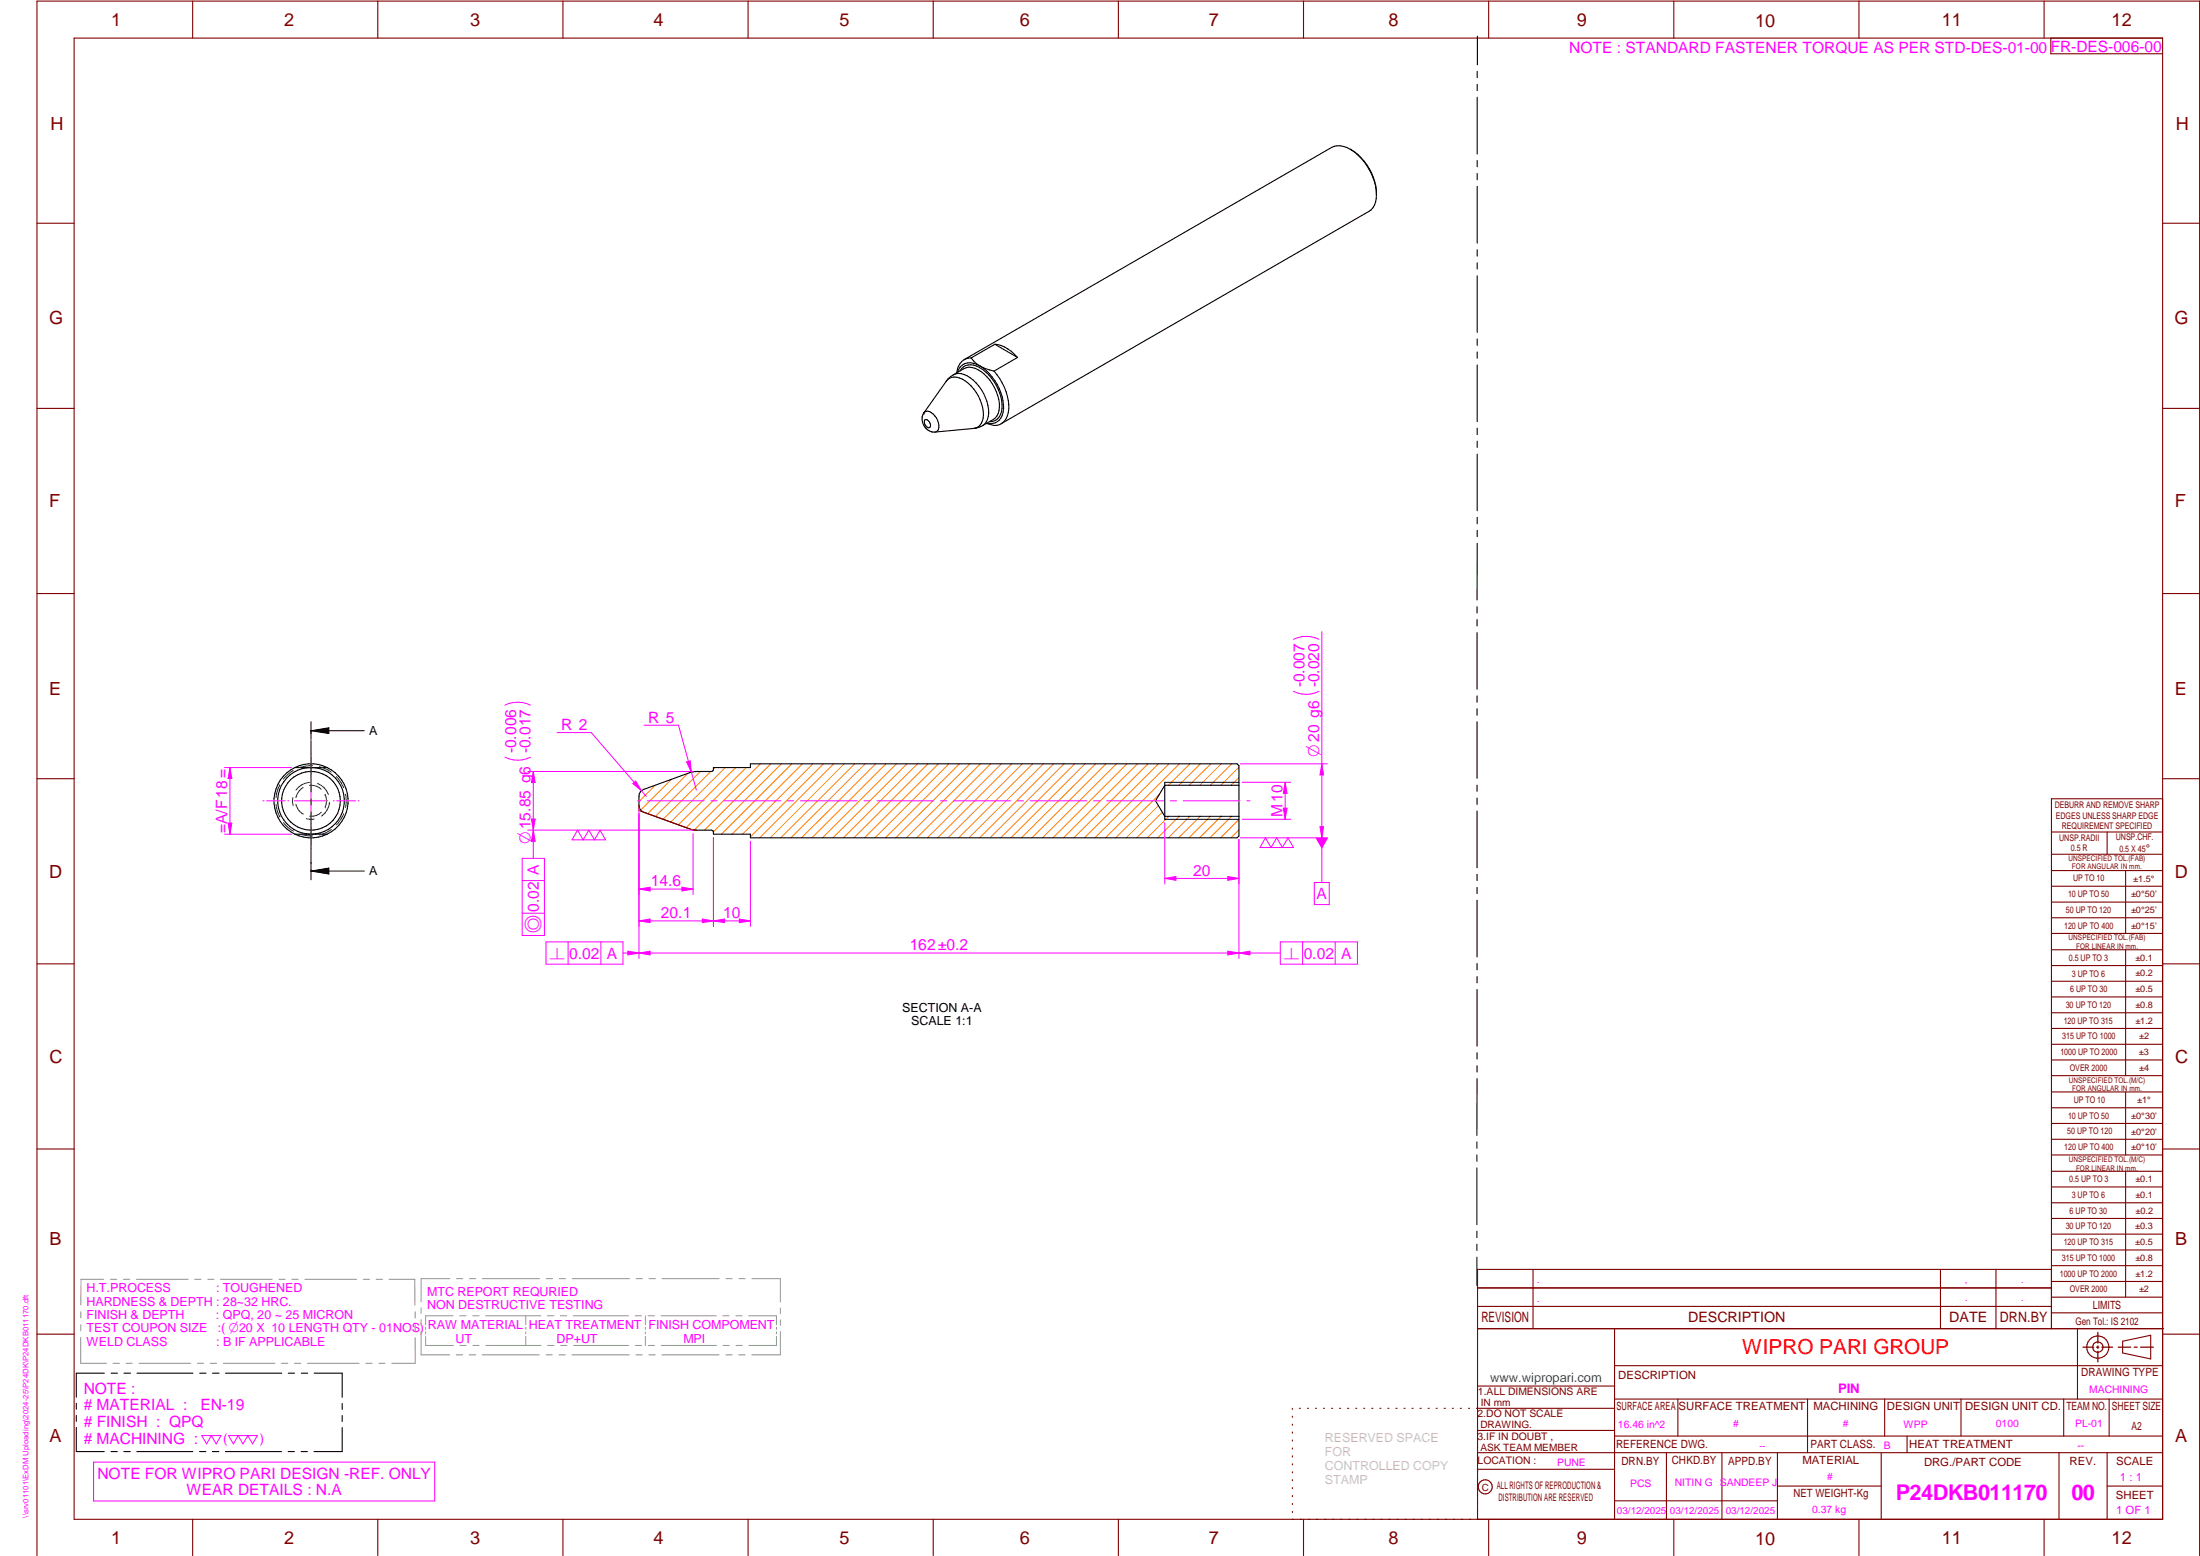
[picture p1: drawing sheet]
<svg xmlns="http://www.w3.org/2000/svg" width="594mm" height="420mm" viewBox="0 0 594 420" stroke-linecap="round" stroke-linejoin="round" font-family="sans-serif">
<g fill="none" stroke="#800000" stroke-width=".3">
<path d="M20 10.3h564v400h-564zM52 .3v10M102 .3v10M152 .3v10M202 .3v10M252 .3v10M302 .3v10M352 .3v10M402 .3v10M452 .3v10M502 .3v10M552 .3v10"/>
<path d="M553.8 10.3v4.2h30.1M10 60.3h10M584 60.3h10M10 110.3h10M584 110.3h10M10 160.3h10M584 160.3h10M10 210.3h10M172.5 217.5v1.4l14.6 5.3h.9M584 215.7h-30v143.1M584 210.3h10M554 224.7h30"/>
<path d="M554 230.7h30M554 235.1h30M554 239.3h30M569 224.7v6M574 235.1v17M554 243.6h30M554 247.8h30M554 252.1h30M554 256.5h30M574 256.5v33.9M10 260.3h10M554 260.7h30"/>
<path d="M554 265h30M554 269.2h30M554 273.5h30M554 277.7h30M584 260.3h10M554 282h30M554 286.2h30M554 290.4h30M554 294.9h30M554 299.1h30M574 294.9v17M10 310.3h10"/>
<path d="M554 303.4h30M554 307.6h30M554 311.9h30M554 316.3h30M574 316.3v34M584 310.3h10M554 320.5h30M554 324.8h30M554 329h30M554 333.2h30M554 337.5h30M399 358.8h185.2"/>
<path d="M399 352.8h155M399 347.8h155M414 342.8v16M436 358.8v51.5M524 342.8v16M539 342.8v16M554 341.8h30M554 346h30M554 350.3h30M554 354.5h30M554 342.8h-155v67.5M561 358.8v19"/>
<path d="M10 360.3h10M399 374.3h37M436 368.8h148M436 377.8h148M453.1 377.8v10M488.1 377.8v14.5M508.9 377.8v10M529.5 377.8v10M557.3 377.8v10M569.5 377.8v10M573.2 362.2l7.6-1.6v6.3l-7.6-1.6zM584 360.3h10"/>
<path d="M349 380.3v.3M349 382.4v.3M349 384.6v.3M349 386.7v.3M349 388.8v.3M349 391v.3M349 393.1v.3M349 395.3v.3M349 397.4v.3M349 399.5v.3M350.9 380.3h.2M353.1 380.3h.2"/>
<path d="M355.2 380.3h.3M357.4 380.3h.3M359.6 380.3h.3M361.7 380.3h.3M363.9 380.3h.3M366.1 380.3h.3M368.3 380.3h.2M370.4 380.3h.3M372.6 380.3h.3M374.8 380.3h.3M376.9 380.3h.4M379.1 380.3h.3"/>
<path d="M381.3 380.3h.3M383.4 380.3h.4M385.6 380.3h.3M387.8 380.3h.3M390 380.3h.3M392.2 380.3h.3M394.3 380.3h.3M396.5 380.3h.3M398.7 380.3h37.3M399 386.2h37M399 396.7h37M436 387.8h148"/>
<path d="M450 392.3v18M465 392.3v18M480 392.3v18M508 392.3v18M515 387.8v4.5M556 392.3v18M569 392.3v18M584 392.3h-185M52 410.3v9.7M102 410.3v9.7M152 410.3v9.7M202 410.3v9.7"/>
<path d="M252 410.3v9.7M302 410.3v9.7M349 401.7v.3M349 403.8v.4M349 406v.3M349 408.1v.3M352 410.3v9.7M402 410.3v9.7M436 405.3h44M452 410.3v9.7M480 401.3h28M502 410.3v9.7"/>
<path d="M552 410.3v9.7M569 401.3h15M10 420v-419.7h584v419.7"/>
<circle cx="566.5" cy="363.8" r="2.99"/>
<circle cx="566.5" cy="363.7" r="1.41"/>
<circle cx="401.1" cy="401.5" r="1.9"/>
</g>
<g fill="none" stroke="#f0f" stroke-width=".27">
<path d="M71 216.2h.3M72 216.2h5M77.7 216.2h.3M79.5 216.2h9M84 211.8v8.9M84 203.2v.4M84 204.3v5M84 210v.2M90 216.2h.2M90.9 216.2h5.1M96.7 216.2h.3M172.2 216.2h.8"/>
<path d="M172.5 218.4v40.4M174.8 216.2h15.4M192 216.2h1.7M195.4 216.2h15.5M212.6 216.2h1.7M216.1 216.2h15.4M233.3 216.2h1.7M236.8 216.2h15.4M254 216.2h1.7M257.5 216.2h15.4M274.7 216.2h1.6M278.2 216.2h15.3"/>
<path d="M295.3 216.2h1.7M298.8 216.2h15.4M316 216.2h1.7M319.5 216.2h15.4M336.7 216.2h.8M84 222.2v.3M84 223.2v5.1M84 228.9v.3M334.6 226.7v32.1M331.5 256.8l3.1 .5-3.1 .6zM25.3 394.8h92.1v10.5h-92.1z"/>
</g>
<g fill="none" stroke="#000" stroke-width=".3">
<path d="M398.9 19.3v1.7M398.9 9.8v7.7M398.9 22.8v1.7M398.9 26.2v15.4M364.6 40.3a14.6 14.6 0 0 1 7.1 12.2M364.6 40.3a5.1 5.1 0 0 0-5-.5l-99.3 57.3M364.6 40.3a15.7 15.7 0 0 1 7.1 12.2M371.7 52.5a4.7 4.7 0 0 1-2.1 4.6l-99.3 57.3M398.9 43.3v1.7M398.9 46.9v1.7M398.9 50.3v15.4M398.9 67.4v1.8"/>
<path d="M398.9 71v1.6M398.9 74.5v15.2M262.2 96.6a4 4 0 0 0-3.8 4.1M262.2 96.6a8.5 8.5 0 0 0 3.3 2.8 13.6 13.6 0 0 1 5.4 11.8 3.5 3.5 0 0 1-4.4 3.1M268.6 93a8.9 8.9 0 0 1 6.2 3.5M268.6 93l-6.4 3.6M268.6 93l6.2 3.5M274.8 96.5l-6.4 3.7M398.9 91.5v1.8M398.9 95v1.7M398.9 98.6v15.2M249.4 111.5a3.5 3.5 0 0 0 3 5.2"/>
<path d="M249.5 111.5h.1M249.8 113.3a1.34 1.34 0 0 1 1.2 .8 1.34 1.34 0 0 1-.1 1.4 1.47 1.47 0 0 1-1.1-2.2zM255.9 102.5a3.6 3.6 0 0 1 4.8 .4 11.1 11.1 0 0 1 4.6 10.7 2.77 2.77 0 0 1-2.4 2.1l-10.4 1a1.69 1.69 0 0 0 .9-2.5 3.8 3.8 0 0 0-3.3-3.2l-.6 .5zM257.4 101.2l-1.4 1.1-.5 .7M257.4 101.2l2.9-1.7a4.4 4.4 0 0 1 4.6 .8 12.1 12.1 0 0 1 4.9 10.5 3.5 3.5 0 0 1-1.5 2.4l-3 1.7M257.4 101.2a4.1 4.1 0 0 1 4.6 .8 11.8 11.8 0 0 1 4.9 10.4 3.4 3.4 0 0 1-1.6 2.5M259.2 100.2a3.5 3.5 0 0 1 5.3-.9 12.5 12.5 0 0 1 6 11.8 3.2 3.2 0 0 1-3.3 2.8M265.3 114.9l-1.6 .7-.9 .1M268.4 100.2a14.4 14.4 0 0 1 3.9 11.2 3.8 3.8 0 0 1-5.9 2.9M268.4 100.2l-2.6-.8a6 6 0 0 0-5.3-1.2 3.4 3.4 0 0 0-1.9 2.3M398.9 115.6v1.7M398.9 119.1v1.7"/>
<path d="M398.9 122.6v15.3M398.9 139.7v1.7M398.9 143.2v1.7M398.9 146.7v15.3M398.9 163.8v1.7M398.9 167.3v1.7M398.9 170.8v15.3M398.9 187.9v1.7M398.9 191.4v1.7M398.9 194.9v15.3M79.6 207.3h8.7M79.6 207.3a10 10 0 0 0-5.6 9 10 10 0 0 0 5.6 9"/>
<path d="M88.3 207.3a9.7 9.7 0 0 0-8.7 0M88.3 207.3a10 10 0 0 1 5.7 9 10 10 0 0 1-5.7 9M172.9 213.9l1-.8 12.4-4.5 1.7-.3h4.1l.5-.2 .1-.8h9.9v-1.1h131.4l.6 .6v19l-.6 .4h-131.4v-.9h-9.9l-.1-.9-.5-.2-5-.1-13.2-4.8a1.89 1.89 0 0 1-1.4-1.8v-2.4zM314.5 211.2v10M334.6 212h-20.1l-2.5 4.2 2.5 4.2h20.1M398.9 212v1.7M398.9 215.5v1.7M398.9 219v15.3M79.6 225.3a10.1 10.1 0 0 0 8.7 0M79.6 225.3h8.7M398.9 236.1v1.7M398.9 239.6v1.7"/>
<path d="M398.9 243.1v15.3M398.9 260.2v1.7M398.9 263.7v1.7M398.9 267.2v15.3M398.9 284.3v1.7M398.9 287.8v1.7M398.9 291.3l-.1 15.3M398.8 308.4v1.6M398.8 311.9v1.7M398.8 315.4v15.3M398.8 332.4v1.8M398.8 336v1.7"/>
<path d="M398.8 339.5v7.6M20.6 378.9v1.6M28.2 370.8h-7.6v6.5M30 370.8h1.7M33.5 370.8h1.7M37 370.8h15.1M53.9 370.8h1.7M57.4 370.8h1.7M60.9 370.8h15.2M77.8 370.8h1.7M81.4 370.8h1.7M84.8 370.8h7.6v6.5"/>
<path d="M92.4 379v1.6M20.6 385.4v6.6h7.5M20.6 382.2v1.6M30 392h1.7M33.4 392h1.8M37 392h15.1M53.9 392h1.7M57.4 392h1.7M60.9 392h15.1M77.8 392h1.7M81.3 392h1.7M92.4 385.5v6.5h-7.6"/>
<path d="M92.4 382.2v1.6"/>
<circle cx="84" cy="216.2" r="7.9"/>
<circle cx="84" cy="216.3" r="9"/>
</g>
<path d="M566.5 359.7v3M562.5 363.8h2.9M566.1 363.8h.7M566.5 363.4v.7M566.5 364.9v2.8M567.6 363.8h2.9M572 363.8h3.4M576.3 363.8h.8M578 363.8h3.5" fill="none" stroke="#800000" stroke-width=".34"/>
<g fill="none" stroke="#008000" stroke-width=".27">
<path d="M74.5 217.2l.5 2.2 .6 1.2M75.5 212l-.5 1.1-.5 2.2M75.5 212h.1M79.1 215.4l.1 2.2M79.2 208.1l-1.4 .9-1.3 1.4M79.9 217.2a4.1 4.1 0 0 0 2 2.6M81.9 212.6a4.1 4.1 0 0 0-2 2.8M83.6 211.3a4.9 4.9 0 0 0-3.7 2.1M83.6 212.1a3.9 3.9 0 0 1 3.1 1M84.4 206.8l-2 .1-1.5 .4M85.7 211.6a4.8 4.8 0 0 1 3 2.9M86.2 207l2.4 .9 .8 .6"/>
<path d="M86.8 219.3a3.8 3.8 0 0 1-3.2 1.1M87.8 214.5h.1M87.8 217.9h.1M87.8 214.6a4.2 4.2 0 0 1 0 3.3M88.9 216.7a5.1 5.1 0 0 1-2 3.6M90.8 209.7l1.4 1.7 .6 1.3M92.8 219.8l-.6 1.3-1.3 1.7M93.3 214.5a7.6 7.6 0 0 1 0 3.5M76.6 222.1a7.3 7.3 0 0 0 2.6 2.4M80.9 225.2l1.5 .4 2 .1M82.7 221.1h2.1M89.5 224l-2.1 1.1-1.1 .4"/>
</g>
<path d="M84 194.9v4.8M84 199.9v14M84 197.3h14.4M84 197.3l4.8-.8v1.6zM84 215.7v1.7M84 219.2v18.4M314.5 211.2h20.1M84 235.2l4.8-.8v1.6zM84 235.2h14.4M314.5 221.2h20.1" fill="none" stroke="#000" stroke-width=".27"/>
<path d="M84 197.3l4.8-.8v1.6zM84 235.2l4.8-.8v1.6z" fill="#000"/>
<g fill="none" stroke="#ff8000" stroke-width=".27">
<path d="M176.9 212l-4.4 4.4M181.3 210.4l-8.3 8.3M185.8 208.8l-10.9 10.9M189.1 208.3l-12.1 12.2M191.9 208.3l-12.8 12.9M193 207.3l-.3 .3M195.9 207.3l-14.8 14.7M198.7 207.3l-15.5 15.4M201.5 207.3l-16.2 16.2M205.4 206.2l-18 17.9M208.1 206.2l-17.9 18M211 206.2l-18.4 18.4"/>
<path d="M213.8 206.2l-19 19.1M216.7 206.2l-19.1 19.1M219.5 206.2l-19 19.1M222.3 206.2l-19.7 19.7M225.1 206.2l-20 20M228 206.2l-20 20M230.8 206.2l-20 20M233.6 206.2l-20 20M236.5 206.2l-20.1 20M239.3 206.2l-20 20M242.1 206.2l-20 20M244.9 206.2l-19.9 20"/>
<path d="M247.8 206.2l-20.1 20M250.6 206.2l-20 20M253.4 206.2l-20 20M256.2 206.2l-19.9 20M259.1 206.2l-20 20M261.9 206.2l-20 20M264.7 206.2l-20 20M267.5 206.2l-19.9 20M270.4 206.2l-20 20M273.2 206.2l-20 20M276 206.2l-20 20M278.9 206.2l-20 20"/>
<path d="M281.7 206.2l-20 20M284.5 206.2l-20 20M287.4 206.2l-20 20M290.2 206.2l-20 20M293 206.2l-20 20M295.9 206.2l-20.1 20M298.7 206.2l-20 20M301.5 206.2l-20 20M304.3 206.2l-20 20M307.2 206.2l-20.1 20M310 206.2l-20 20M312.8 217.6l-8.7 8.6"/>
<path d="M312.8 206.2l-20 20M313.1 214.5l-11.8 11.7M313.9 219.3l-6.9 6.9M315.6 206.2l-20 20M318.5 206.2l-20 20M321.3 206.2l-5.8 5.8M324.1 206.2l-5.8 5.8M327 206.2l-5.9 5.8M329.8 206.2l-5.8 5.8M332.6 206.2l-5.8 5.8M334.6 210l-2.2 2M334.6 207.1l-5 4.9"/>
<path d="M315.6 220.4l-5.8 5.8M318.4 220.4l-5.8 5.8M321.3 220.4l-5.8 5.8M324.1 220.4l-5.8 5.8M326.9 220.4l-5.8 5.8M329.7 220.4l-5.8 5.8M332.6 220.4l-5.8 5.8M334.6 224.1l-2.2 2.1M334.6 221.3l-5 4.9"/>
</g>
<path d="M331.5 256.8l3.1 .5-3.1 .6z" fill="#f0f"/>
<path d="M172.5 257.3l3-.5v1.1z" fill="none" stroke="#f0f" stroke-width=".27"/>
<path d="M172.5 257.3l3-.5v1.1z" fill="#f0f"/>
<path d="M60.6 207.3h18.1M62.1 207.3l.5 2.9h-1zM60.6 225.3h18.1M172.5 257.3h162.1" fill="none" stroke="#f0f" stroke-width=".27"/>
<path d="M62.1 207.3l.5 2.9h-1z" fill="#f0f"/>
<path d="M61.6 222.2l1 .1-.5 3z" fill="none" stroke="#f0f" stroke-width=".27"/>
<path d="M61.6 222.2h1l-.5 3.1z" fill="#f0f"/>
<path d="M356.2 172.6a7.8 7.8 0 0 0-6.9 0M356.2 186.7a7.8 7.8 0 0 1-6.9 0M62.1 207.3v18M334.9 206.2h23.5M356.9 206.2l.5 3.1h-1zM334.9 226.2h23.5" fill="none" stroke="#f0f" stroke-width=".27"/>
<path d="M356.9 206.2l.5 3.1h-1z" fill="#f0f"/>
<path d="M356.4 223.2h1l-.5 3z" fill="none" stroke="#f0f" stroke-width=".27"/>
<path d="M356.4 223.2h1l-.5 3z" fill="#f0f"/>
<path d="M356.9 170.6v55.6M335.4 211.2h13.1M347 211.2l.5 3h-1zM335.4 221.2h13.1" fill="none" stroke="#f0f" stroke-width=".27"/>
<path d="M347 211.2l.5 3h-1z" fill="#f0f"/>
<path d="M346.5 218.2h1l-.5 3z" fill="none" stroke="#f0f" stroke-width=".27"/>
<path d="M346.5 218.2h1l-.5 3z" fill="#f0f"/>
<path d="M347 211.2v10M314.5 222.2v16.5M331.5 236.7l3.1 .5-3.1 .5zM334.6 226.7v12" fill="none" stroke="#f0f" stroke-width=".27"/>
<path d="M331.5 236.7l3.1 .5-3.1 .5z" fill="#f0f"/>
<path d="M314.5 237.2l3-.5v1z" fill="none" stroke="#f0f" stroke-width=".27"/>
<path d="M314.5 237.2l3-.5v1z" fill="#f0f"/>
<path d="M143.2 190.4a7.8 7.8 0 0 0-6.9 0M142.5 208.3h44.6M143.2 204.5a7.8 7.8 0 0 1-6.9 0M144 208.3l.5 3h-1zM142.5 224.2h44.6M314.5 237.2h20.1" fill="none" stroke="#f0f" stroke-width=".27"/>
<path d="M144 208.3l.5 3h-1z" fill="#f0f"/>
<path d="M143.5 221.1h1l-.5 3.1z" fill="none" stroke="#f0f" stroke-width=".27"/>
<path d="M143.5 221.1h1l-.5 3.1z" fill="#f0f"/>
<path d="M173.9 195.8h9.3l4.8 17.5M144 208.3v15.9M185.4 205.7l1-.2 .3 3z" fill="none" stroke="#f0f" stroke-width=".27"/>
<path d="M185.4 205.7l1-.2 .3 3z" fill="#f0f"/>
<path d="M150.4 197.8h9.3l14.8 17.3M170.9 211.6l.8-.7 1.5 2.6z" fill="none" stroke="#f0f" stroke-width=".27"/>
<path d="M170.9 211.6l.8-.7 1.5 2.6z" fill="#f0f"/>
<path d="M356.9 226.2v12.1" fill="none" stroke="#f0f" stroke-width=".27"/>
<path d="M355.2 226.2h3.4l-1.7 3z" fill="#f0f"/>
<path d="M144 224.2v7.6M354.9 238.3h4v6h-4z" fill="none" stroke="#f0f" stroke-width=".27"/>
<path d="M144 224.2l.5 3h-1z" fill="#f0f"/>
<path d="M172.5 219.8v21.8M141 237.8h6M141 231.8h6v20.8h-6zM144 224.2l.5 3h-1zM187.1 225.1v16.5M141 246.6h6M172.5 240.1l3-.5v1z" fill="none" stroke="#f0f" stroke-width=".27"/>
<path d="M172.5 240.1l3-.5v1z" fill="#f0f"/>
<path d="M184.1 239.6l3 .5-3 .5z" fill="none" stroke="#f0f" stroke-width=".27"/>
<path d="M184.1 239.6l3 .5-3 .5z" fill="#f0f"/>
<path d="M172.5 219.8v30.3M192.7 226.1v24M172.5 240.1h14.6M189.6 248.2l3.1 .5-3.1 .4z" fill="none" stroke="#f0f" stroke-width=".27"/>
<path d="M189.6 248.2l3.1 .5-3.1 .4z" fill="#f0f"/>
<path d="M172.5 248.7l3-.5v.9z" fill="none" stroke="#f0f" stroke-width=".27"/>
<path d="M172.5 248.7l3-.5v.9z" fill="#f0f"/>
<path d="M192.7 226.1v24M202.6 227.2v22.9M172.5 248.7h20.2M192.7 248.7l3-.5v.9z" fill="none" stroke="#f0f" stroke-width=".27"/>
<path d="M192.7 248.7l3-.5v.9z" fill="#f0f"/>
<path d="M199.6 248.2l3 .5-3 .4z" fill="none" stroke="#f0f" stroke-width=".27"/>
<path d="M199.6 248.2l3 .5-3 .4z" fill="#f0f"/>
<path d="M192.7 248.7h9.9M334.6 257.3h11.1" fill="none" stroke="#f0f" stroke-width=".27"/>
<path d="M334.6 257.3l2.9-.5v1.1z" fill="#f0f"/>
<path d="M168.2 257.3h4.3M334.6 257.3l2.9-.5v1.1zM345.7 254.3h20.9v6h-20.9zM351.7 254.3v6M360.5 254.3v6" fill="none" stroke="#f0f" stroke-width=".27"/>
<path d="M169.5 256.8l3 .5-3 .6z" fill="#f0f"/>
<path d="M155.9 224.2l1.6 2.6 1.5-2.6 1.5 2.6 1.5-2.6 1.5 2.6h-9zM341.7 226.2l1.5 2.7 1.6-2.7 1.5 2.7 1.5-2.7 1.5 2.7h-9.1zM147.4 254.3h20.8v6h-20.8zM153.4 254.3v6M162.3 254.3v6M169.5 256.8l3 .5-3 .6zM54.5 387.6h5.2l-1.3 2.3-1.3-2.3-1.3 2.3zM61.7 387.6h7.8l-1.3 2.3-1.3-2.3-1.3 2.3-1.3-2.3-1.3 2.3z" fill="none" stroke="#f0f" stroke-width=".27"/>
<g fill="none" stroke="#949494" stroke-width=".27">
<path d="M21.8 354.2v1.7M21.8 357.7v1.7M28 345.4h-6.1l-.1 7M29.8 345.4h1.7M33.3 345.4h1.7M36.8 345.4h14M52.6 345.4h1.7M56.1 345.4h1.7M59.6 345.4h13.9M75.3 345.4h1.7M78.8 345.4h1.7M82.3 345.4h14"/>
<path d="M98.1 345.4h1.7M101.6 345.4h1.7M105.1 345.4h6.9v7M112.1 354.2v1.7M112.1 357.7v1.7M113.7 353.1v1.6M113.7 356.3v1.6M113.7 359.5v6.3h7.7M114.9 358.4v.6M114.9 359.7v.5M121.4 345.3h-7.7v6.2M122.4 355.3h-7.5v2.5"/>
<path d="M123.3 345.3h1.7M124.2 355.3h1.7M126.8 345.3h1.7M127.7 355.3h1.7M130.3 345.3h15.4M131.1 355.3h14.9M142 355.3v2.4M142 358.4v.5M142 359.6v.6M147.5 345.3h1.7M147.8 355.3h1.8M151 345.3h1.7"/>
<path d="M151.3 355.3h1.7M154.5 345.3h15.5M154.8 355.3h14.9M171.5 355.3h1.7M171.8 345.3h1.7M174.3 355.3v2.4M174.3 358.4v.5M174.3 359.6v.6M175 355.3h1.7M175.3 345.3h1.7M178.5 355.3h14.9M178.8 345.3h15.4"/>
<path d="M195.2 355.3h1.7M196 345.3h1.7M198.7 355.3h1.7M199.5 345.3h1.7M202.2 355.3h7.5v2.4M203 345.3h7.7v6.3M209.7 358.4v.5M209.7 359.6v.6M210.7 353.2v1.6M210.7 356.4v1.5M210.7 359.5v6.3h-7.7M21.8 361.1v7h6.9"/>
<path d="M30.5 368.1h1.8M34 368.1h1.7M37.5 368.1h14M53.3 368.1h1.7M56.8 368.1h1.7M60.3 368.1h13.9M76 368.1h1.7M79.5 368.1h1.7M83 368.1h14M98.8 368.1h1.7M102.3 368.1h1.7M112.1 361.2v6.9h-6.3"/>
<path d="M114.9 360.9v2.4h7.5M123.2 365.8h1.7M124.2 363.3h1.7M126.7 365.8h1.7M127.7 363.3h1.7M130.2 365.8h15.5M131.2 363.3h14.9M142 360.8v2.5M147.5 365.8h1.7M147.9 363.3h1.7M151 365.8h1.7M151.4 363.3h1.7"/>
<path d="M154.5 365.8h15.4M154.9 363.3h14.8M171.6 363.3h1.7M171.7 365.8h1.7M174.3 360.8v2.5M175 363.3h1.8M175.2 365.8h1.7M178.6 363.3h14.9M178.7 365.8h15.5M195.2 363.3h1.7M196 365.8h1.7M198.7 363.3h1.7"/>
<path d="M199.5 365.8h1.7M209.7 360.8v2.5h-7.5"/>
</g>
<g font-size="5.9" fill="#f0f">
<text x="511.9" y="405.1">P24DKB011170</text>
<text x="559.4" y="405.1">00</text>
</g>
<text font-size="5.6" fill="#f00" x="470.5" y="365.5">WIPRO PARI GROUP</text>
<g font-size="4.9" fill="#800000">
<text x="30" y="6.9">1</text>
<text x="76.7" y="6.9">2</text>
<text x="127" y="6.9">3</text>
<text x="176.5" y="6.9">4</text>
<text x="226.7" y="6.9">5</text>
<text x="275.4" y="6.9">6</text>
<text x="326.4" y="6.9">7</text>
<text x="375" y="6.9">8</text>
<text x="425.8" y="6.9">9</text>
<text x="473.9" y="7.3">10</text>
<text x="524.3" y="6.9">11</text>
<text x="570.2" y="6.9">12</text>
<text x="13.6" y="35.1">H</text>
<text x="587.6" y="35.1">H</text>
<text x="13.2" y="87.5">G</text>
<text x="587.2" y="87.5">G</text>
<text x="13.2" y="137">F</text>
<text x="587.2" y="137">F</text>
<text x="13.2" y="187.6">E</text>
<text x="587.2" y="187.6">E</text>
<text x="13.2" y="237">D</text>
<text x="587.2" y="237">D</text>
<text x="13.4" y="287.1">C</text>
<text x="587.4" y="287.1">C</text>
<text x="13.4" y="336.2">B</text>
<text x="587.4" y="336.2">B</text>
<text x="13.4" y="389.3">A</text>
<text x="587.4" y="389.3">A</text>
<text x="30" y="416.9">1</text>
<text x="76.7" y="416.9">2</text>
<text x="127" y="416.9">3</text>
<text x="176.5" y="416.9">4</text>
<text x="226.7" y="416.9">5</text>
<text x="275.4" y="416.9">6</text>
<text x="326.4" y="416.9">7</text>
<text x="375" y="416.9">8</text>
<text x="425.8" y="416.9">9</text>
<text x="473.9" y="417.3">10</text>
<text x="524.3" y="416.9">11</text>
<text x="570.2" y="416.9">12</text>
</g>
<g font-size="4.6" fill="#f0f">
<text x="356.2" y="204.3" transform="rotate(-90 356.2 204.3)">O20 g6</text>
<text x="143.2" y="227.9" transform="rotate(-90 143.2 227.9)">O</text>
<text x="145.5" y="252" transform="rotate(-90 145.5 252)">a</text>
<text x="148.4" y="258.8">n</text>
<text x="346.7" y="258.8">n</text>
</g>
<g font-size="4.2" fill="#f0f">
<text x="423.7" y="14.3">NOTE : STANDARD FASTENER TORQUE AS PER STD-DES-01-00</text>
<text x="553.8" y="14">FR-DES-006-00</text>
<text x="352.3" y="185.6" transform="rotate(-90 352.3 185.6)">-0.007</text>
<text x="356.2" y="185.6" transform="rotate(-90 356.2 185.6)">-0.020</text>
<text x="151.5" y="197.1">R 2</text>
<text x="175" y="195.1">R 5</text>
<text x="139.4" y="203.4" transform="rotate(-90 139.4 203.4)">-0.006</text>
<text x="143.2" y="203.4" transform="rotate(-90 143.2 203.4)">-0.017</text>
<text x="346.3" y="220.6" transform="rotate(-90 346.3 220.6)">M10</text>
<text x="61.3" y="224.9" transform="rotate(-90 61.3 224.9)">=A/F18=</text>
<text x="143.2" y="223.9" transform="rotate(-90 143.2 223.9)">15.85 g6</text>
<text x="175.7" y="239.3">14.6</text>
<text x="322.2" y="236.4">20</text>
<text x="355.5" y="242.8">A</text>
<text x="145.5" y="246.3" transform="rotate(-90 145.5 246.3)">0.02 A</text>
<text x="178.5" y="247.9">20.1</text>
<text x="195.3" y="247.9">10</text>
<text x="245.7" y="256.6">162±0.2</text>
<text x="153.7" y="258.8">0.02 A</text>
<text x="352" y="258.8">0.02 A</text>
<text x="22.6" y="376.3">NOTE :</text>
<text x="22.6" y="380.8"># MATERIAL :</text>
<text x="54.1" y="380.8">EN-19</text>
<text x="22.6" y="385.3"># FINISH : QPQ</text>
<text x="22.6" y="389.8"># MACHINING :</text>
<text x="26.3" y="399.3">NOTE FOR WIPRO PARI DESIGN -REF. ONLY</text>
<text x="50.3" y="403.8">WEAR DETAILS : N.A</text>
</g>
<g font-size="3.9" fill="#800000">
<text x="400" y="357.1">REVISION</text>
<text x="455.9" y="357.1">DESCRIPTION</text>
<text x="526.4" y="357.1">DATE</text>
<text x="540" y="357.1">DRN.BY</text>
</g>
<text font-size="3.6" fill="#f0f" x="496.4" y="376.1">PIN</text>
<text font-size="3.5" fill="#00f" x="402.4" y="373.3">www.wipropari.com</text>
<g font-size="3.5" fill="#f0f">
<text x="60.2" y="389.6">(</text>
<text x="70.2" y="389.6">)</text>
</g>
<g font-size="3.4">
<text x="99.7" y="198.5">A</text>
<text x="99.7" y="236.4">A</text>
<text x="243.6" y="273.2">SECTION A-A</text>
<text x="246" y="276.8">SCALE 1:1</text>
</g>
<g font-size="3.4" fill="#f0f">
<text x="23.4" y="349">H.T.PROCESS</text>
<text x="23.4" y="352.6">HARDNESS &amp; DEPTH : 28~32 HRC.</text>
<text x="58.3" y="349">: TOUGHENED</text>
<text x="115.4" y="350">MTC REPORT REQURIED</text>
<text x="115.4" y="353.6">NON DESTRUCTIVE TESTING</text>
<text x="23.4" y="356.2">FINISH &amp; DEPTH</text>
<text x="23.4" y="359.8">TEST COUPON SIZE</text>
<text x="58.3" y="356.2">: QPQ, 20 ~ 25 MICRON</text>
<text x="58.8" y="359.8">:( O20 X 10 LENGTH QTY - 01NOS)</text>
<text x="115.5" y="358.9">RAW MATERIAL HEAT TREATMENT FINISH COMPOMENT</text>
<text x="23.4" y="363.4">WELD CLASS</text>
<text x="58.4" y="363.4">: B IF APPLICABLE</text>
<text x="123" y="362.5">UT</text>
<text x="150.3" y="362.5">DP+UT</text>
<text x="184.5" y="362.5">MPI</text>
</g>
<g font-size="3.4" fill="#c0c0c0">
<text x="357.8" y="389.5">RESERVED SPACE</text>
<text x="357.8" y="393.3">FOR</text>
<text x="357.8" y="397">CONTROLLED COPY</text>
<text x="357.8" y="400.8">STAMP</text>
</g>
<g font-size="3.1" fill="#800000">
<text x="565.1" y="353.5">LIMITS</text>
<text x="562" y="371.7">DRAWING TYPE</text>
<text x="437" y="372.3">DESCRIPTION</text>
<text x="436.5" y="380.8">SURFACE AREA</text>
<text x="453.3" y="380.8">SURFACE TREATMENT MACHINING</text>
<text x="509.5" y="380.8">DESIGN UNIT DESIGN UNIT CD.</text>
<text x="558" y="380.6">TEAM NO.</text>
<text x="570.3" y="380.7">SHEET SIZE</text>
<text x="575.6" y="386.1">A2</text>
<text x="436.4" y="391.1">REFERENCE DWG.</text>
<text x="437.8" y="395.5">DRN.BY</text>
<text x="451.4" y="395.4">CHKD.BY</text>
<text x="466.6" y="395.5">APPD.BY</text>
<text x="486.7" y="395.4">MATERIAL</text>
<text x="488.9" y="390.9">PART CLASS.</text>
<text x="515.6" y="390.9">HEAT TREATMENT</text>
<text x="519.6" y="395.9">DRG./PART CODE</text>
<text x="558.9" y="395.5">REV.</text>
<text x="571.4" y="395.6">SCALE</text>
<text x="484.3" y="404.2">NET WEIGHT-Kg</text>
<text x="571.4" y="404.7">SHEET</text>
</g>
<g font-size="3.1" fill="#f0f">
<text x="572.5" y="399.9">1 : 1</text>
<text x="571.4" y="408.8">1 OF 1</text>
</g>
<text font-size="3" fill="#800000" x="579.5" y="230.1">°</text>
<g font-size="2.8" fill="#800000">
<text x="560.4" y="357.7">Gen Tol.: IS 2102</text>
<text x="399.1" y="376.6">1.ALL DIMENSIONS ARE</text>
<text x="399" y="382.7">2.DO NOT SCALE</text>
<text x="399" y="388.7">3.IF IN DOUBT ,</text>
<text x="399" y="395.4">LOCATION :</text>
<text x="404.2" y="402">ALL RIGHTS OF REPRODUCTION &amp;</text>
<text x="404.7" y="405.4">DISTRIBUTION ARE RESERVED</text>
</g>
<g font-size="2.8" fill="#f0f">
<text x="564.2" y="376.2">MACHINING</text>
<text x="436.9" y="385.5">16.46 in^2</text>
<text x="468" y="385.3">#</text>
<text x="497.6" y="385.2">#</text>
<text x="514" y="385.5">WPP</text>
<text x="538.9" y="385.4">0100</text>
<text x="560.4" y="385.3">PL-01</text>
<text x="420.5" y="396">PUNE</text>
<text x="508.7" y="391.2">B</text>
<text x="561" y="391.2">--</text>
<text x="440.2" y="401.5">PCS</text>
<text x="452.2" y="401.3">NITIN G SANDEEP J</text>
<text x="493.4" y="399.5">#</text>
<text x="489.3" y="408.5">0.37 kg</text>
</g>
<g font-size="2.7" fill="#800000">
<text x="399.9" y="379.7">IN mm</text>
<text x="399.7" y="385.7">DRAWING.</text>
<text x="399.7" y="391.8">ASK TEAM MEMBER</text>
<text x="400.1" y="402.5">C</text>
</g>
<g font-size="2.7" fill="#f0f">
<text x="436.6" y="408.7">03/12/2025</text>
<text x="450.9" y="408.8">03/12/2025</text>
<text x="466" y="408.9">03/12/2025</text>
</g>
<g font-size="2.5" fill="#800000">
<text x="554.9" y="218.3">DEBURR AND REMOVE SHARP</text>
<text x="555.2" y="221">EDGES UNLESS SHARP EDGE</text>
<text x="556.1" y="227.1">UNSP.RADII</text>
<text x="556.8" y="223.8">REQUIREMENT SPECIFIED</text>
<text x="571.4" y="226.9">UNSP.CHF.</text>
<text x="559.2" y="229.9">0.5 R</text>
<text x="572.3" y="230.1">0.5 X 45</text>
<text x="559.8" y="238">UP TO 10</text>
<text x="576.1" y="238.1">±1.5°</text>
<text x="558.5" y="242.2">10 UP TO 50</text>
<text x="575.5" y="242.3">±0°50'</text>
<text x="557.4" y="250.7">120 UP TO 400</text>
<text x="557.9" y="246.5">50 UP TO 120</text>
<text x="575.5" y="250.7">±0°15'</text>
<text x="575.5" y="246.5">±0°25'</text>
<text x="558.7" y="259.4">0.5 UP TO 3</text>
<text x="559.5" y="263.7">3 UP TO 6</text>
<text x="576.6" y="263.6">±0.2</text>
<text x="576.6" y="259.4">±0.1</text>
<text x="559" y="267.9">6 UP TO 30</text>
<text x="576.6" y="267.9">±0.5</text>
<text x="557.8" y="272.2">30 UP TO 120</text>
<text x="576.6" y="272.2">±0.8</text>
<text x="556.9" y="280.7">315 UP TO 1000</text>
<text x="557.3" y="276.4">120 UP TO 315</text>
<text x="576.6" y="276.4">±1.2</text>
<text x="577.7" y="280.7">±2</text>
<text x="556.4" y="284.9">1000 UP TO 2000</text>
<text x="577.6" y="284.9">±3</text>
<text x="558.9" y="289.2">OVER 2000</text>
<text x="577.7" y="289.3">±4</text>
<text x="560" y="297.9">UP TO 10</text>
<text x="577.1" y="297.9">±1°</text>
<text x="558.5" y="302.1">10 UP TO 50</text>
<text x="575.5" y="302.1">±0°30'</text>
<text x="557.4" y="310.6">120 UP TO 400</text>
<text x="558.2" y="306.3">50 UP TO 120</text>
<text x="575.5" y="310.6">±0°10'</text>
<text x="575.5" y="306.4">±0°20'</text>
<text x="558.8" y="319.2">0.5 UP TO 3</text>
<text x="559.4" y="323.4">3 UP TO 6</text>
<text x="576.6" y="319.2">±0.1</text>
<text x="576.6" y="323.5">±0.1</text>
<text x="558.9" y="327.7">6 UP TO 30</text>
<text x="576.7" y="327.7">±0.2</text>
<text x="557.8" y="332">30 UP TO 120</text>
<text x="576.6" y="332">±0.3</text>
<text x="556.8" y="340.5">315 UP TO 1000</text>
<text x="557.3" y="336.3">120 UP TO 315</text>
<text x="576.6" y="336.3">±0.5</text>
<text x="576.6" y="340.5">±0.8</text>
<text x="556.2" y="344.7">1000 UP TO 2000</text>
<text x="576.6" y="344.7">±1.2</text>
<text x="558.9" y="349">OVER 2000</text>
<text x="577.6" y="349">±2</text>
</g>
<g font-size="2.5" fill="#f0f">
<text x="415.1" y="346.3">.</text>
<text x="530.6" y="346.5">,</text>
<text x="545.8" y="346.4">.</text>
<text x="415.1" y="351.5">.</text>
<text x="530.6" y="351.2">.</text>
<text x="545.8" y="351.3">.</text>
<text x="475.1" y="391.2">--</text>
</g>
<g font-size="2.1" fill="#800000">
<text x="558.5" y="232.4">UNSPECIFIED TOL.(FAB)</text>
<text x="559.5" y="234.7">FOR ANGULAR IN mm.</text>
<text x="558.6" y="253.9">UNSPECIFIED TOL.(FAB)</text>
<text x="560.7" y="256.3">FOR LINEAR IN mm.</text>
<text x="558.7" y="292.3">UNSPECIFIED TOL.(M/C)</text>
<text x="559.6" y="294.7">FOR ANGULAR IN mm.</text>
<text x="558.7" y="313.7">UNSPECIFIED TOL.(M/C)</text>
<text x="560.6" y="316.1">FOR LINEAR IN mm.</text>
</g>
<text font-size="2.1" fill="#f0f" x="7.7" y="409.8" transform="rotate(-90 7.7 409.8)">\\srv01101\ExDM Uploading\2024-25\P24DK\P24DKB011170.dft</text>
</svg>
